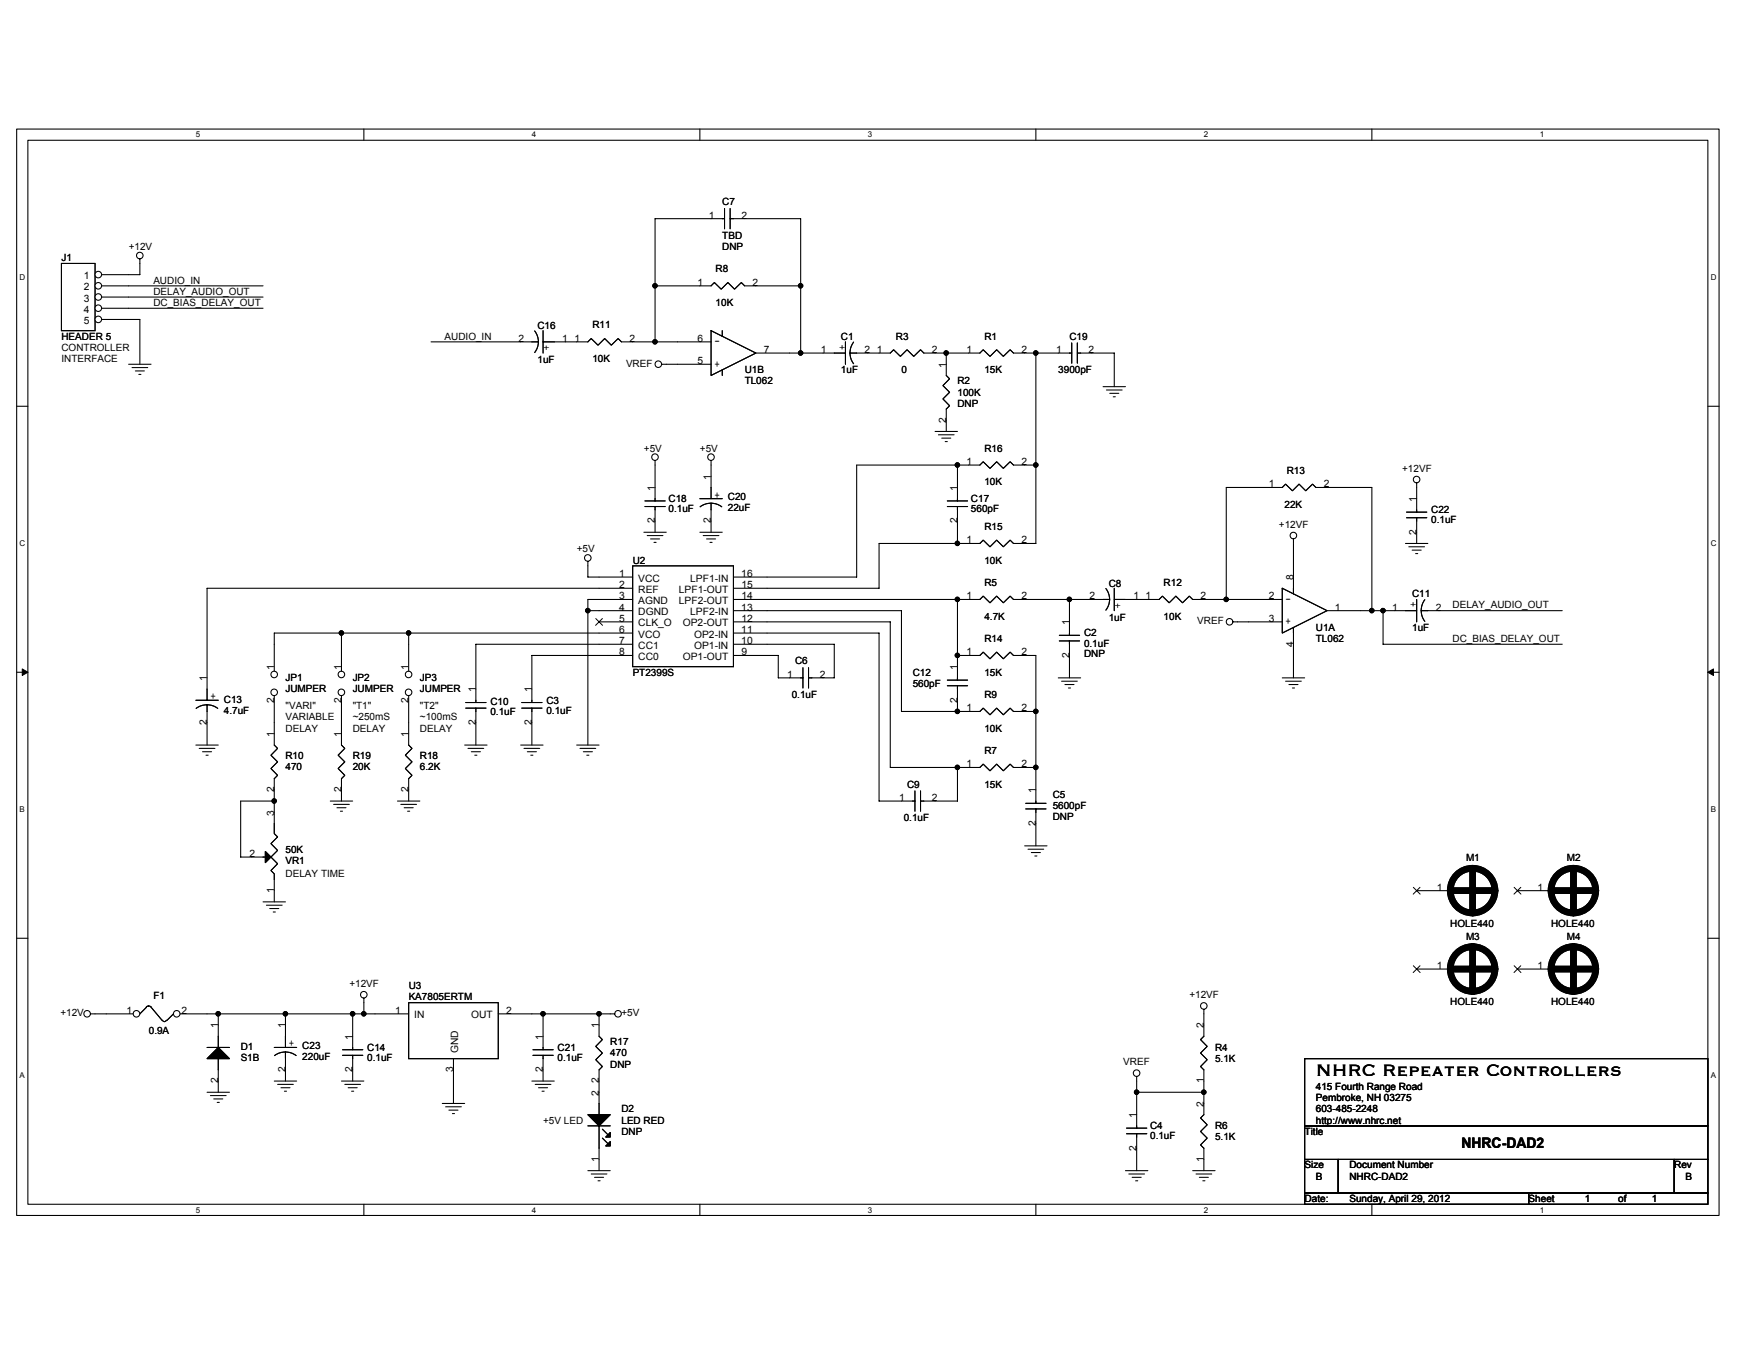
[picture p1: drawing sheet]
<svg xmlns="http://www.w3.org/2000/svg" width="279mm" height="216mm" viewBox="0 0 279 216" stroke-linecap="round" stroke-linejoin="round" font-family="sans-serif">
<path d="M2.6 20.5h270.3v172.5h-270.3zM4.4 22.3h266.7v168.9h-266.7z" fill="none" stroke="#000" stroke-width=".17"/>
<g fill="#fff">
<path d="M31.1 20.7h.7v1.4h-.7z"/>
<path d="M31.1 191.4h.7v1.4h-.7z"/>
</g>
<path d="M57.8 20.5v1.8M57.8 191.2v1.8" fill="none" stroke="#000" stroke-width=".17"/>
<g fill="#fff">
<path d="M84.4 20.7h.7v1.4h-.7z"/>
<path d="M84.4 191.4h.7v1.4h-.7z"/>
</g>
<path d="M111.1 20.5v1.8M111.1 191.2v1.8" fill="none" stroke="#000" stroke-width=".17"/>
<g fill="#fff">
<path d="M137.8 20.7h.7v1.4h-.7z"/>
<path d="M137.8 191.4h.7v1.4h-.7z"/>
</g>
<path d="M164.4 20.5v1.8M164.4 191.2v1.8" fill="none" stroke="#000" stroke-width=".17"/>
<g fill="#fff">
<path d="M191.1 20.7h.7v1.4h-.7z"/>
<path d="M191.1 191.4h.7v1.4h-.7z"/>
</g>
<path d="M217.8 20.5v1.8M217.8 191.2v1.8" fill="none" stroke="#000" stroke-width=".17"/>
<g fill="#fff">
<path d="M244.5 20.7h.7v1.4h-.7z"/>
<path d="M244.5 191.4h.7v1.4h-.7z"/>
<path d="M3.1 43.4h.9v1.4h-.9z"/>
<path d="M271.6 43.4h.9v1.4h-.9z"/>
<path d="M3.1 85.6h.9v1.4h-.9z"/>
<path d="M271.6 85.6h.9v1.4h-.9z"/>
</g>
<path d="M2.6 64.5h1.8M271.1 64.5h1.8" fill="none" stroke="#000" stroke-width=".17"/>
<g fill="#fff">
<path d="M3.1 127.8h.8v1.4h-.8z"/>
<path d="M271.6 127.8h.8v1.4h-.8z"/>
</g>
<path d="M2.6 106.7h1.8M271.1 106.7h1.8" fill="none" stroke="#000" stroke-width=".17"/>
<path d="M3.5 106.2l.9 .5-.9 .5zM271.1 106.7l.9-.5v1z" fill="#000" stroke="#000" stroke-width=".16"/>
<g fill="#fff">
<path d="M3.1 170.1h.8v1.4h-.8z"/>
<path d="M271.5 170.1h.9v1.4h-.9z"/>
</g>
<g fill="none" stroke="#000" stroke-width=".17">
<path d="M112.9 34.7h-8.9v10.7M118.2 34.7h8.9v21.3M20.4 45.4h21.4M20.4 57.8h3.6M20.4 50.7h1.8v7.1M20.4 48.9h21.4M20.4 47.2h21.4M21 58.4h2.5M21.5 58.9h1.4M22 59.4h.4M22.2 41.1v2.5h-1.8M68.4 54.3h14.3"/>
<path d="M89.8 54.3h1.7M100.4 54.3h3.6M104 45.4v8.9h3.5M104 45.4h8.9l.5-.5 1.1 1 1-1 1.1 1 1.1-1 .5 .5h8.9M105.1 57.8h2.4M125.3 56h8.9M134.2 54.3v3.5M134.9 56h6.4l.6-.5 1 1.1 1.1-1.1 1.1 1.1 1-1.1 .6 .5h7.1M135.5 54.3a2.86 2.86 0 0 0 0 3.4M150.2 56v1.8M162.7 56h5.3M164.4 56v30.3h-1.7"/>
<path d="M173.3 56h3.6v5.4M104 73.1v4.3M111.1 79.2h3.6M112.9 73.1v6.1M112.9 79.9v4.6M148.4 68.5h3.6M149 69h2.5M149.5 69.6h1.4M150.1 70.1h.3M150.2 66.7v1.8M150.4 79.5h3.2M152 73.8v5.7"/>
<path d="M153.8 73.8h-17.8v17.8h-14.2M162.7 73.8h1.7M175.1 61.4h3.6M175.6 61.9h2.5M176.2 62.4h1.4M176.7 63h.4M201.8 77.4h-7.1v17.8M210.7 77.4h7.1v19.5M224.9 76.7v2.5M93.3 89.1v2.5h1.8M93.3 96.9v21.4M95.1 95.2h-1.8v1.7h1.8"/>
<path d="M95.1 93.4h-62.2v14.2M102.2 84.5h3.6M102.7 85h2.5M103.3 85.6h1.4M103.8 86.1h.4M104 82.7v1.8M111.1 84.5h3.6M111.1 80.5a2.86 2.86 0 0 1 3.5 0M111.6 85h2.5M112.2 85.6h1.4M112.7 86.1h.4M121.8 95.2h33.8l.5-.6 1.1 1.1 1-1.1 1.1 1.1 1.1-1.1 .5 .6h12.4"/>
<path d="M121.8 96.9h21.3v16h10.7M121.8 98.7h19.5v23.1h12.5M150.4 80.4h3.2M152 80.4v5.9M152 95.2v10.6M153.8 86.3h-14.2v7.1h-17.8M169.8 95.2v5.7M180.4 95.2h3.6l.5-.6 1.1 1.1 1.1-1.1 1 1.1 1.1-1.1 .5 .6h8.9M195.7 98.7h2.5M205.3 85.6v2.5M216 96.9h5.3M219.6 96.9v5.4h28.4"/>
<path d="M223.1 86.3h3.6M223.6 86.8h2.5M224.2 87.3h1.4M224.7 87.9h.4M224.9 84.5v1.8M228.5 96.9h19.5M31.1 118.3h3.5M31.6 118.8h2.5M32.2 119.3h1.4M32.7 119.9h.3M32.9 114.7v3.6M43.5 114.7v3.6l.6 .5-1.1 1.1 1.1 1-1.1 1.1 1.1 1.1-.6 .5v3.6"/>
<path d="M54.2 100.5v1.8M54.2 114.7v1.8M64.9 100.5v1.8M64.9 114.7v1.8M73.8 118.3h3.5M74.3 118.8h2.5M74.8 119.3h1.5M75.4 119.9h.3M75.5 114.7v3.6M82.7 118.3h3.5M82.8 112.4h3.2M82.8 111.5h3.2"/>
<path d="M83.2 118.8h2.5M83.7 119.3h1.5M84.3 119.9h.3M84.4 112.4v5.9M91.5 118.3h3.6M92.1 118.8h2.5M92.6 119.3h1.4M93.2 119.9h.3M95.1 104.1h-10.7v7.4M95.1 100.5h-51.6v1.8M95.1 102.3h-19.6v7.1M121.8 100.5h17.8v26.7h3.5"/>
<path d="M121.8 104.1h1.7v3.5h1.8M121.8 102.3h10.6v5.3h-1.7M152 111.2v1.7M152 104.1h1.8M162.7 104.1h1.7v21.3M162.7 112.9h1.7M168 107.6h3.6M168.2 101.7h3.2M168.2 100.9h3.2M168.5 108.1h2.5M169.1 108.7h1.4M169.6 109.2h.3"/>
<path d="M169.8 101.7v5.9M203.6 107.6h3.5M204.1 108.1h2.5M204.6 108.7h1.5M205.2 109.2h.3M205.3 105.8v1.8M42.1 136.1h-3.9v-8.9h5.3v5.1l.6 .6-1.1 1 1.1 1.1-1.1 1.1 1.1 1-1.1 1.1 .5 .5v4.5M52.4 127.2h3.6M53 127.7h2.5M53.5 128.2h1.4M54 128.8h.4M54.2 125.4v1.8"/>
<path d="M63.1 127.2h3.6M63.6 127.7h2.5M64.2 128.2h1.4M64.7 128.8h.3M64.9 125.4v1.8M152 121.8v5.4h-3.6M162.7 121.8h1.7M162.7 134.3h3.5M163.2 134.8h2.5M163.7 135.3h1.5M164.3 135.9h.3M164.4 130.7v3.6"/>
<path d="M2.6 148.9h1.8M41.8 143.2h3.5M42.3 143.7h2.5M42.8 144.2h1.5M43.4 144.8h.3M57.8 158.5v2.5M64.9 159.2h14.2v8.9h-14.2zM240.9 153.8h5.3M271.1 148.9h1.8M14.4 161h2.5M32.9 161h1.7v1.7M32.9 173.4h3.5"/>
<path d="M33.4 173.9h2.5M33.9 174.5h1.5M34.5 175h.3M34.6 161h30.3M34.6 171.6v1.8M43.5 171.6h3.6M43.5 166.3h3.6M43.6 167.6a2.86 2.86 0 0 1 3.4 0M44.1 172.1h2.5M44.6 172.7h1.4M45.1 173.2h.4M45.3 161v5.3"/>
<path d="M45.3 167v4.6M54.2 171.6h3.6M54.7 172.1h2.5M55.3 172.7h1.4M55.8 173.2h.4M56 161v3.5M56 169.8v1.8M70.2 175.2h3.6M70.7 175.7h2.5M71.3 176.2h1.4M71.8 176.8h.4M72 168.1v7.1"/>
<path d="M79.1 161h7.1M84.4 171.6h3.6M85 172.1h2.5M85.5 172.7h1.4M86 173.2h.4M86.2 161h8.9v1.7M86.2 161v3.5M86.2 169.8v1.8M93.3 178.7h3.6M95.1 161h2.5M95.1 171.6v5.4M95.1 178.7v7.1"/>
<path d="M95.6 179.3l.9 .8M180.4 173.4h10.7M180.4 170.9v6.1M191.1 171.6v5.4l-.5 .5 1 1.1-1 1 1 1.1-1 1.1 .5 .5v3.5M191.1 160.2v2.5M207.1 168.1h64v10.6h-64zM207.1 178.7h64v5.4h-64zM93.3 185.8h3.6M93.9 186.4h2.5M94.4 186.9h1.4M94.9 187.5h.4M95.6 180.7l.9 .9"/>
<path d="M178.7 185.8h3.5M179.2 186.4h2.5M179.7 186.9h1.5M180.3 187.5h.3M180.4 182.3v3.5M189.3 185.8h3.6M189.9 186.4h2.5M190.4 186.9h1.4M190.9 187.5h.4M207.1 184.1h5.3v5.3h-5.3zM207.1 189.4h35.6v1.8h-35.6zM212.4 184.1h53.4v5.3h-53.4z"/>
<path d="M242.7 189.4h28.4v1.8h-28.4zM265.8 184.1h5.3v5.3h-5.3z"/>
<circle cx="22.2" cy="40.6" r=".52"/>
<circle cx="104.5" cy="57.8" r=".52"/>
<circle cx="104" cy="72.6" r=".52"/>
<circle cx="112.9" cy="72.6" r=".52"/>
<circle cx="224.9" cy="76.1" r=".52"/>
<circle cx="93.3" cy="88.6" r=".52"/>
<circle cx="195.2" cy="98.7" r=".52"/>
<circle cx="205.3" cy="85" r=".52"/>
<circle cx="57.7" cy="157.9" r=".52"/>
<circle cx="191.1" cy="159.7" r=".52"/>
<circle cx="13.8" cy="160.9" r=".52"/>
<circle cx="98.1" cy="160.9" r=".52"/>
<circle cx="180.4" cy="170.4" r=".52"/>
</g>
<g fill="#000" stroke="#000" stroke-width=".17">
<path d="M42.1 135.2l.9 .9-.9 .8z" fill-rule="evenodd"/>
<path d="M42.1 135.2l.9 .9-.9 .8z" fill-rule="evenodd"/>
<path d="M93.3 177h3.6l-1.8 1.7z" fill-rule="evenodd"/>
<path d="M96.2 180.5l.7-.7v.7z" fill-rule="evenodd"/>
<path d="M93.3 177h3.6l-1.8 1.7z" fill-rule="evenodd"/>
<path d="M96.2 180.5l.7-.7v.7z" fill-rule="evenodd"/>
<path d="M96.2 181.9l.7-.7v.7z" fill-rule="evenodd"/>
<path d="M96.2 181.9l.7-.7v.7z" fill-rule="evenodd"/>
<circle cx="104" cy="45.4" r=".35"/>
<circle cx="104" cy="54.3" r=".35"/>
<circle cx="127.1" cy="45.4" r=".35"/>
<circle cx="127.1" cy="56" r=".35"/>
<circle cx="150.2" cy="56" r=".35"/>
<circle cx="164.4" cy="56" r=".35"/>
<circle cx="152" cy="73.8" r=".35"/>
<circle cx="164.4" cy="73.8" r=".35"/>
<circle cx="93.3" cy="96.9" r=".35"/>
<circle cx="152" cy="95.2" r=".35"/>
<circle cx="152" cy="86.3" r=".35"/>
<circle cx="169.8" cy="95.2" r=".35"/>
<circle cx="194.7" cy="95.2" r=".35"/>
<circle cx="217.8" cy="96.9" r=".35"/>
<circle cx="219.5" cy="96.9" r=".35"/>
<circle cx="54.2" cy="100.5" r=".35"/>
<circle cx="64.9" cy="100.5" r=".35"/>
<circle cx="152" cy="104" r=".35"/>
<circle cx="152" cy="112.9" r=".35"/>
<circle cx="164.4" cy="112.9" r=".35"/>
<circle cx="43.5" cy="127.2" r=".35"/>
<circle cx="152" cy="121.8" r=".35"/>
<circle cx="164.4" cy="121.8" r=".35"/>
<circle cx="34.6" cy="160.9" r=".35"/>
<circle cx="45.3" cy="160.9" r=".35"/>
<circle cx="56" cy="160.9" r=".35"/>
<circle cx="57.8" cy="160.9" r=".35"/>
<circle cx="86.2" cy="160.9" r=".35"/>
<circle cx="95.1" cy="160.9" r=".35"/>
<circle cx="180.4" cy="173.4" r=".35"/>
<circle cx="191.1" cy="173.4" r=".35"/>
</g>
<g fill="none" stroke="#000" stroke-width="1.1">
<path d="M246.2 153.8h7.1M249.8 150.3v7.1"/>
<circle cx="249.8" cy="153.8" r="3.5"/>
</g>
<path d="M240.4 153.3l1 1.1M241.4 153.3l-1.1 1.1" fill="none" stroke="#000" stroke-width=".16"/>
<circle cx="64.9" cy="107.1" r=".52" fill="#fff" stroke="#000" stroke-width=".17"/>
<path d="M64.9 102.3v4.3" fill="none" stroke="#000" stroke-width=".17"/>
<circle cx="64.9" cy="109.9" r=".52" fill="#fff" stroke="#000" stroke-width=".17"/>
<g fill="none" stroke="#000" stroke-width=".17">
<path d="M91.5 54.3h1.8l.6-.6 1 1.1 1.1-1.1 1 1.1 1.1-1.1 .6 .6h1.7M107.5 54.3h5.4M107.5 57.8h5.4M112.9 52.5l7.1 3.5-7.1 3.6zM114.7 52.5v.9M114.7 58.7v.9M120 56h5.3M64.9 110.4v4.3M23.2 159.9a.56 .56 0 0 1 .8 0M23.3 159.9l-1.1 1.1M24 159.9l1.8 2.1M240.9 141.4h5.3"/>
<path d="M25.8 162l.3 .2 .3-.2M27.5 161l-1 1M54.4 167.5h3.2M54.4 166.6h3.2M56 164.5v2.1M56 167.5v2.3M95.1 162.7v1.8l.5 .5-1 1.1 1 1.1-1 1 1 1.1-.5 .5v1.8M178.8 180h3.3M178.8 179.1h3.3M180.4 177v2.1M180.4 180v2.3"/>
</g>
<g fill="none" stroke="#000" stroke-width="1.1">
<path d="M249.8 137.8v7.1M246.2 141.4h7.1"/>
<circle cx="249.8" cy="141.4" r="3.5"/>
</g>
<path d="M240.4 140.9l1 1M241.4 140.9l-1.1 1" fill="none" stroke="#000" stroke-width=".16"/>
<circle cx="21.7" cy="160.9" r=".52" fill="#fff" stroke="#000" stroke-width=".17"/>
<path d="M16.9 161h4.2" fill="none" stroke="#000" stroke-width=".17"/>
<circle cx="28.1" cy="160.9" r=".52" fill="#fff" stroke="#000" stroke-width=".17"/>
<g fill="none" stroke="#000" stroke-width=".17">
<path d="M82.7 54.3h2.8M84.9 52.5a2.78 2.78 0 0 1 0 3.5M86.2 54.3h3.6M86.2 52.5v3.5M153.8 56h1.8l.5-.5 1.1 1.1 1-1.1 1.1 1.1 1.1-1.1 .5 .5h1.8M153.8 73.8h1.8l.5-.5 1.1 1.1 1-1.1 1.1 1.1 1.1-1.1 .5 .5h1.8M95.1 91.6h5.3M95.1 93.4h5.3M95.1 95.2h5.3M95.1 96.9h5.3M95.1 98.7h5.3M100.4 89.8h16v16h-16z"/>
<path d="M116.4 91.6h5.4M116.4 93.4h5.4M116.4 95.2h5.4M116.4 96.9h5.4M116.4 98.7h5.4M54.2 116.5v1.8l.5 .5-1 1.1 1 1-1 1.1 1 1.1-.5 .5v1.8M95.1 100.5h5.3M95.1 102.3h5.3M95.1 104.1h5.3M116.4 100.5h5.4M116.4 102.3h5.4M116.4 104.1h5.4"/>
<path d="M153.8 104.1h1.8l.5-.6 1.1 1.1 1-1.1 1.1 1.1 1.1-1.1 .5 .6h1.8M143.1 127.2h2.1M145.2 125.6v3.2M146.1 127.2h2.3M146.1 125.6v3.2M162.8 128.4h3.3M162.8 127.5h3.3M164.4 125.4v2.1M164.4 128.4v2.3M28.6 161h4.3M32.9 166.3h3.5M34.6 162.7v3.6"/>
<path d="M34.6 168.1v3.5"/>
</g>
<g fill="#000" stroke="#000" stroke-width=".17">
<path d="M34.6 166.3l1.8 1.8h-3.5z" fill-rule="evenodd"/>
<path d="M34.6 166.3l1.8 1.8h-3.5z" fill-rule="evenodd"/>
</g>
<path d="M94.6 98.2l1.1 1.1M95.6 98.2l-1 1.1" fill="none" stroke="#000" stroke-width=".16"/>
<circle cx="54.2" cy="107.1" r=".52" fill="#fff" stroke="#000" stroke-width=".17"/>
<path d="M54.2 102.3v4.3" fill="none" stroke="#000" stroke-width=".17"/>
<circle cx="54.2" cy="109.9" r=".52" fill="#fff" stroke="#000" stroke-width=".17"/>
<g fill="none" stroke="#000" stroke-width=".17">
<path d="M112.9 34.7h2.1M115 33.1v3.2M115.9 34.7h2.3M115.9 33.1v3.2M168 56h2.1M170.1 54.4v3.3M171 56h2.3M171 54.4v3.3M102.4 79.5h3.2M104 77.4v2.1M201.8 77.4h1.8l.5-.5 1.1 1 1-1 1.1 1 1.1-1 .5 .5h1.8M224.9 79.2v2.1"/>
<path d="M102.4 80.4h3.2M104 80.4v2.3M173.3 95.2h2.9M175.6 93.4a2.78 2.78 0 0 1 0 3.5M176.9 95.2h3.5M176.9 93.4v3.5M221.3 96.9h3.6M223.3 82.2h3.2M223.3 81.3h3.2M224.9 82.2v2.3M224.9 95.2v3.5M225.6 96.9h2.9"/>
<path d="M226.2 95.2a2.86 2.86 0 0 0 0 3.4M54.2 110.4v4.3M64.9 116.5v1.8l.5 .5-1.1 1.1 1.1 1-1.1 1.1 1.1 1.1-.5 .5v1.8M125.3 107.6h2.2M127.5 106v3.2M128.4 107.6h2.3M128.4 106v3.2M150.4 108.9h3.2M150.4 108h3.2M152 105.8v2.2M152 108.9v2.3M153.8 112.9h1.8l.5-.5 1.1 1.1 1-1.1 1.1 1.1 1.1-1.1 .5 .5h1.8"/>
<path d="M224.9 153.8h5.3M224.9 141.4h5.3"/>
</g>
<g fill="none" stroke="#000" stroke-width="1.1">
<path d="M233.8 137.8v7.1M230.2 153.8h7.1M230.2 141.4h7.1M233.8 150.3v7.1"/>
<circle cx="233.8" cy="153.8" r="3.5"/>
<circle cx="233.8" cy="141.4" r="3.5"/>
</g>
<path d="M224.4 153.3l1 1.1M224.4 140.9l1 1M225.4 153.3l-1.1 1.1M225.4 140.9l-1.1 1" fill="none" stroke="#000" stroke-width=".16"/>
<circle cx="43.5" cy="107.1" r=".52" fill="#fff" stroke="#000" stroke-width=".17"/>
<path d="M43.5 102.3v4.3" fill="none" stroke="#000" stroke-width=".17"/>
<circle cx="43.5" cy="109.9" r=".52" fill="#fff" stroke="#000" stroke-width=".17"/>
<g fill="none" stroke="#000" stroke-width=".17">
<path d="M9.8 41.8h5.3v10.7h-5.3zM198.2 95.2h5.4M198.2 98.7h5.4M203.6 93.4l7.1 3.5-7.1 3.6zM205.3 88.1v6.2M205.3 99.6v6.2M210.7 96.9h5.3M31.1 111.2h3.5M31.1 112.5a2.86 2.86 0 0 1 3.5 0M32.9 107.6v3.6M32.9 111.9v2.8M43.5 110.4v4.3"/>
<path d="M153.8 121.8h1.8l.5-.5 1.1 1.1 1-1.1 1.1 1.1 1.1-1.1 .5 .5h1.8M84.6 167.5h3.2M84.6 166.6h3.2M86.2 164.5v2.1M86.2 167.5v2.3"/>
</g>
<circle cx="15.6" cy="43.6" r=".52" fill="#fff" stroke="#000" stroke-width=".17"/>
<path d="M16.2 43.6h4.2" fill="none" stroke="#000" stroke-width=".17"/>
<circle cx="15.6" cy="45.4" r=".52" fill="#fff" stroke="#000" stroke-width=".17"/>
<path d="M16.2 45.4h4.2" fill="none" stroke="#000" stroke-width=".17"/>
<circle cx="15.6" cy="47.1" r=".52" fill="#fff" stroke="#000" stroke-width=".17"/>
<path d="M16.2 47.2h4.2" fill="none" stroke="#000" stroke-width=".17"/>
<circle cx="15.6" cy="48.9" r=".52" fill="#fff" stroke="#000" stroke-width=".17"/>
<path d="M16.2 48.9h4.2" fill="none" stroke="#000" stroke-width=".17"/>
<circle cx="15.6" cy="50.7" r=".52" fill="#fff" stroke="#000" stroke-width=".17"/>
<path d="M16.2 50.7h4.2M150.2 57.8v1.8l.5 .5-1 1.1 1 1.1-1 1 1 1.1-.5 .5v1.8M153.8 86.3h1.8l.5-.6 1.1 1.1 1-1.1 1.1 1.1 1.1-1.1 .5 .6h1.8M73.9 112.4h3.3M73.9 111.5h3.3M75.5 109.4v2.1M75.5 112.4v2.3M191.1 162.7v1.8l-.5 .5 1 1.1-1 1.1 1 1-1 1.1 .5 .5v1.8" fill="none" stroke="#000" stroke-width=".17"/>
<g fill="#000" stroke="#000" stroke-width=".17">
<circle cx="104" cy="45.4" r=".35"/>
<circle cx="104" cy="54.3" r=".35"/>
<circle cx="127.1" cy="45.4" r=".35"/>
<circle cx="127.1" cy="56" r=".35"/>
<circle cx="150.2" cy="56" r=".35"/>
<circle cx="164.4" cy="56" r=".35"/>
<circle cx="152" cy="73.8" r=".35"/>
<circle cx="164.4" cy="73.8" r=".35"/>
<circle cx="93.3" cy="96.9" r=".35"/>
<circle cx="152" cy="95.2" r=".35"/>
<circle cx="152" cy="86.3" r=".35"/>
<circle cx="169.8" cy="95.2" r=".35"/>
<circle cx="194.7" cy="95.2" r=".35"/>
<circle cx="217.8" cy="96.9" r=".35"/>
<circle cx="219.5" cy="96.9" r=".35"/>
<circle cx="54.2" cy="100.5" r=".35"/>
<circle cx="64.9" cy="100.5" r=".35"/>
<circle cx="152" cy="104" r=".35"/>
<circle cx="152" cy="112.9" r=".35"/>
<circle cx="164.4" cy="112.9" r=".35"/>
<circle cx="43.5" cy="127.2" r=".35"/>
<circle cx="152" cy="121.8" r=".35"/>
<circle cx="164.4" cy="121.8" r=".35"/>
<circle cx="34.6" cy="160.9" r=".35"/>
<circle cx="45.3" cy="160.9" r=".35"/>
<circle cx="56" cy="160.9" r=".35"/>
<circle cx="57.8" cy="160.9" r=".35"/>
<circle cx="86.2" cy="160.9" r=".35"/>
<circle cx="95.1" cy="160.9" r=".35"/>
<circle cx="180.4" cy="173.4" r=".35"/>
<circle cx="191.1" cy="173.4" r=".35"/>
</g>
<text font-size="3.4" x="208.9" y="170.8">NHRC Repeater Controllers</text>
<text font-size="2.3" x="232" y="182.3">NHRC-DAD2</text>
<g font-size="1.6">
<text x="112.5" y="34.7">1</text>
<text x="114.7" y="32.6">C7</text>
<text x="117.7" y="34.7">2</text>
<text x="9.8" y="41.5">J1</text>
<text x="20.4" y="39.7">+12V</text>
<text x="114.7" y="37.9">TBD</text>
<text x="114.7" y="39.7">DNP</text>
<text x="13.3" y="44.3">1</text>
<text x="13.3" y="46.1">2</text>
<text x="13.3" y="47.9">3</text>
<text x="24.3" y="45">AUDIO_IN</text>
<text x="24.3" y="46.8">DELAY_AUDIO_OUT</text>
<text x="110.7" y="45.4">1</text>
<text x="113.6" y="43.2">R8</text>
<text x="119.5" y="45.4">2</text>
<text x="9.8" y="53.9">HEADER 5</text>
<text x="13.3" y="49.7">4</text>
<text x="13.3" y="51.4">5</text>
<text x="24.3" y="48.6">DC_BIAS_DELAY_OUT</text>
<text x="70.6" y="53.9">AUDIO_IN</text>
<text x="85.3" y="52.3">C16</text>
<text x="94" y="52.1">R11</text>
<text x="113.6" y="48.6">10K</text>
<text x="133.5" y="53.9">C1</text>
<text x="142.2" y="53.9">R3</text>
<text x="156.3" y="53.9">R1</text>
<text x="169.8" y="53.9">C19</text>
<text x="9.8" y="55.7">CONTROLLER</text>
<text x="9.8" y="57.5">INTERFACE</text>
<text x="82.3" y="54.3">2</text>
<text x="85.3" y="57.6">1uF</text>
<text x="86.3" y="54.8" transform="rotate(90 86.3 54.8)">+</text>
<text x="89.2" y="54.3">1</text>
<text x="91.2" y="54.3">1</text>
<text x="94" y="57.5">10K</text>
<text x="99.4" y="58.2">VREF</text>
<text x="99.9" y="54.3">2</text>
<text x="110.7" y="54.3">6</text>
<text x="110.7" y="57.8">5</text>
<text x="113.4" y="54.6">-</text>
<text x="113.4" y="58.2">+</text>
<text x="118.2" y="59.2">U1B</text>
<text x="121.2" y="56">7</text>
<text x="130.3" y="56">1</text>
<text x="133.5" y="59.2">1uF</text>
<text x="134.2" y="55.5" transform="rotate(-90 134.2 55.5)">+</text>
<text x="137.2" y="56">2</text>
<text x="139.2" y="56">1</text>
<text x="143.1" y="59.2">0</text>
<text x="147.9" y="56">2</text>
<text x="150.2" y="58.4" transform="rotate(-90 150.2 58.4)">1</text>
<text x="153.4" y="56">1</text>
<text x="156.3" y="59.2">15K</text>
<text x="162.1" y="56">2</text>
<text x="167.6" y="56">1</text>
<text x="168" y="59.2">3900pF</text>
<text x="172.8" y="56">2</text>
<text x="118.2" y="61">TL062</text>
<text x="152" y="61">R2</text>
<text x="152" y="62.8">100K</text>
<text x="152" y="64.6">DNP</text>
<text x="102.2" y="71.7">+5V</text>
<text x="111.1" y="71.7">+5V</text>
<text x="150.2" y="67.1" transform="rotate(-90 150.2 67.1)">2</text>
<text x="156.3" y="71.7">R16</text>
<text x="104" y="77.9" transform="rotate(-90 104 77.9)">1</text>
<text x="112.9" y="76.1" transform="rotate(-90 112.9 76.1)">1</text>
<text x="152" y="77.9" transform="rotate(-90 152 77.9)">1</text>
<text x="153.4" y="73.8">1</text>
<text x="156.3" y="77">10K</text>
<text x="162.1" y="73.8">2</text>
<text x="201.4" y="77.4">1</text>
<text x="204.3" y="75.2">R13</text>
<text x="210.1" y="77.4">2</text>
<text x="222.6" y="74.9">+12VF</text>
<text x="104" y="83.1" transform="rotate(-90 104 83.1)">2</text>
<text x="106.1" y="79.7">C18</text>
<text x="106.1" y="81.3">0.1uF</text>
<text x="112.9" y="83.1" transform="rotate(-90 112.9 83.1)">2</text>
<text x="113.4" y="79">+</text>
<text x="115.5" y="79.3">C20</text>
<text x="115.5" y="81.1">22uF</text>
<text x="152" y="83.1" transform="rotate(-90 152 83.1)">2</text>
<text x="154.1" y="79.7">C17</text>
<text x="154.1" y="81.3">560pF</text>
<text x="203" y="83.8">+12VF</text>
<text x="203.9" y="80.6">22K</text>
<text x="224.9" y="79.7" transform="rotate(-90 224.9 79.7)">1</text>
<text x="227.2" y="81.5">C22</text>
<text x="227.2" y="83.1">0.1uF</text>
<text x="91.5" y="87.7">+5V</text>
<text x="100.4" y="89.5">U2</text>
<text x="153.4" y="86.3">1</text>
<text x="156.3" y="84.1">R15</text>
<text x="156.3" y="89.5">10K</text>
<text x="162.1" y="86.3">2</text>
<text x="224.9" y="84.9" transform="rotate(-90 224.9 84.9)">2</text>
<text x="98.3" y="91.6">1</text>
<text x="98.3" y="93.4">2</text>
<text x="98.3" y="95.1">3</text>
<text x="101.3" y="92.3">VCC</text>
<text x="101.3" y="94.1">REF</text>
<text x="101.3" y="95.9">AGND</text>
<text x="107.8" y="94.1">LPF1-OUT</text>
<text x="107.8" y="95.9">LPF2-OUT</text>
<text x="109.6" y="92.3">LPF1-IN</text>
<text x="117.7" y="91.6">16</text>
<text x="117.7" y="93.4">15</text>
<text x="117.7" y="95.1">14</text>
<text x="153.4" y="95.1">1</text>
<text x="156.3" y="93">R5</text>
<text x="162.1" y="95.1">2</text>
<text x="173" y="95.1">2</text>
<text x="176" y="93.2">C8</text>
<text x="177" y="95.7" transform="rotate(90 177 95.7)">+</text>
<text x="179.9" y="95.1">1</text>
<text x="181.9" y="95.1">1</text>
<text x="184.7" y="93">R12</text>
<text x="190.6" y="95.1">2</text>
<text x="201.4" y="95.1">2</text>
<text x="204.1" y="95.5">-</text>
<text x="205.3" y="92.1" transform="rotate(-90 205.3 92.1)">8</text>
<text x="224.2" y="94.8">C11</text>
<text x="98.3" y="96.9">4</text>
<text x="98.3" y="98.7">5</text>
<text x="98.3" y="100.5">6</text>
<text x="101.3" y="97.7">DGND</text>
<text x="101.3" y="99.4">CLK_O</text>
<text x="101.3" y="101.2">VCO</text>
<text x="108.4" y="99.4">OP2-OUT</text>
<text x="109.6" y="97.7">LPF2-IN</text>
<text x="110.2" y="101.2">OP2-IN</text>
<text x="117.7" y="96.9">13</text>
<text x="117.7" y="100.5">11</text>
<text x="117.7" y="98.7">12</text>
<text x="156.3" y="98.4">4.7K</text>
<text x="156.3" y="101.9">R14</text>
<text x="169.8" y="99.3" transform="rotate(-90 169.8 99.3)">1</text>
<text x="172.1" y="101">C2</text>
<text x="176" y="98.5">1uF</text>
<text x="184.7" y="98.4">10K</text>
<text x="190.1" y="99.1">VREF</text>
<text x="201.4" y="98.7">3</text>
<text x="204.1" y="99.1">+</text>
<text x="208.9" y="100.1">U1A</text>
<text x="208.9" y="101.9">TL062</text>
<text x="211.9" y="96.9">1</text>
<text x="221" y="96.9">1</text>
<text x="224.2" y="100.1">1uF</text>
<text x="224.8" y="96.4" transform="rotate(-90 224.8 96.4)">+</text>
<text x="227.9" y="96.9">2</text>
<text x="230.6" y="96.6">DELAY_AUDIO_OUT</text>
<text x="230.6" y="101.9">DC_BIAS_DELAY_OUT</text>
<text x="43.5" y="106.4" transform="rotate(-90 43.5 106.4)">1</text>
<text x="54.2" y="106.4" transform="rotate(-90 54.2 106.4)">1</text>
<text x="64.9" y="106.4" transform="rotate(-90 64.9 106.4)">1</text>
<text x="98.3" y="102.3">7</text>
<text x="98.3" y="104">8</text>
<text x="100.4" y="107.3">PT2399S</text>
<text x="101.3" y="103">CC1</text>
<text x="101.3" y="104.8">CC0</text>
<text x="108.4" y="104.8">OP1-OUT</text>
<text x="110.2" y="103">OP1-IN</text>
<text x="117.7" y="102.3">10</text>
<text x="117.7" y="104">9</text>
<text x="125" y="107.6">1</text>
<text x="126.2" y="105.5">C6</text>
<text x="130.1" y="107.6">2</text>
<text x="144.9" y="107.3">C12</text>
<text x="152" y="106.4" transform="rotate(-90 152 106.4)">1</text>
<text x="153.4" y="104">1</text>
<text x="156.3" y="107.3">15K</text>
<text x="162.1" y="104">2</text>
<text x="169.8" y="104.4" transform="rotate(-90 169.8 104.4)">2</text>
<text x="172.1" y="102.6">0.1uF</text>
<text x="172.1" y="104.2">DNP</text>
<text x="205.3" y="102.7" transform="rotate(-90 205.3 102.7)">4</text>
<text x="32.9" y="108.1" transform="rotate(-90 32.9 108.1)">1</text>
<text x="33.4" y="111">+</text>
<text x="35.5" y="111.5">C13</text>
<text x="35.5" y="113.3">4.7uF</text>
<text x="43.5" y="111.5" transform="rotate(-90 43.5 111.5)">2</text>
<text x="45.3" y="112.6">&quot;VARI&quot;</text>
<text x="45.3" y="108.1">JP1</text>
<text x="45.3" y="109.9">JUMPER</text>
<text x="54.2" y="111.5" transform="rotate(-90 54.2 111.5)">2</text>
<text x="56" y="112.6">&quot;T1&quot;</text>
<text x="56" y="108.1">JP2</text>
<text x="56" y="109.9">JUMPER</text>
<text x="64.9" y="111.5" transform="rotate(-90 64.9 111.5)">2</text>
<text x="66.7" y="112.6">&quot;T2&quot;</text>
<text x="66.7" y="108.1">JP3</text>
<text x="66.7" y="109.9">JUMPER</text>
<text x="75.5" y="109.9" transform="rotate(-90 75.5 109.9)">1</text>
<text x="77.9" y="111.9">C10</text>
<text x="77.9" y="113.5">0.1uF</text>
<text x="84.4" y="109.9" transform="rotate(-90 84.4 109.9)">1</text>
<text x="86.7" y="111.7">C3</text>
<text x="86.7" y="113.3">0.1uF</text>
<text x="125.7" y="110.8">0.1uF</text>
<text x="144.9" y="109">560pF</text>
<text x="152" y="111.5" transform="rotate(-90 152 111.5)">2</text>
<text x="153.4" y="112.9">1</text>
<text x="156.3" y="110.8">R9</text>
<text x="162.1" y="112.9">2</text>
<text x="32.9" y="115.1" transform="rotate(-90 32.9 115.1)">2</text>
<text x="43.5" y="117" transform="rotate(-90 43.5 117)">1</text>
<text x="45.3" y="114.4">VARIABLE</text>
<text x="45.3" y="116.2">DELAY</text>
<text x="54.2" y="117" transform="rotate(-90 54.2 117)">1</text>
<text x="56" y="114.4">~250mS</text>
<text x="56" y="116.2">DELAY</text>
<text x="64.9" y="117" transform="rotate(-90 64.9 117)">1</text>
<text x="66.7" y="114.4">~100mS</text>
<text x="66.7" y="116.2">DELAY</text>
<text x="75.5" y="115.1" transform="rotate(-90 75.5 115.1)">2</text>
<text x="84.4" y="115.1" transform="rotate(-90 84.4 115.1)">2</text>
<text x="156.3" y="116.1">10K</text>
<text x="156.3" y="119.7">R7</text>
<text x="43.5" y="125.8" transform="rotate(-90 43.5 125.8)">2</text>
<text x="45.3" y="120.4">R10</text>
<text x="45.3" y="122.2">470</text>
<text x="54.2" y="125.8" transform="rotate(-90 54.2 125.8)">2</text>
<text x="56" y="120.4">R19</text>
<text x="56" y="122.2">20K</text>
<text x="64.9" y="125.8" transform="rotate(-90 64.9 125.8)">2</text>
<text x="66.7" y="120.4">R18</text>
<text x="66.7" y="122.2">6.2K</text>
<text x="144" y="125">C9</text>
<text x="153.4" y="121.8">1</text>
<text x="156.3" y="125">15K</text>
<text x="162.1" y="121.8">2</text>
<text x="164.4" y="125.9" transform="rotate(-90 164.4 125.9)">1</text>
<text x="43.5" y="129.5" transform="rotate(-90 43.5 129.5)">3</text>
<text x="142.7" y="127.1">1</text>
<text x="143.5" y="130.4">0.1uF</text>
<text x="147.9" y="127.1">2</text>
<text x="164.4" y="131.1" transform="rotate(-90 164.4 131.1)">2</text>
<text x="167.1" y="126.6">C5</text>
<text x="167.1" y="128.4">5600pF</text>
<text x="167.1" y="130.2">DNP</text>
<text x="39.6" y="136">2</text>
<text x="45.3" y="137.1">VR1</text>
<text x="45.3" y="135.3">50K</text>
<text x="232.7" y="136.8">M1</text>
<text x="248.7" y="136.8">M2</text>
<text x="43.5" y="141.8" transform="rotate(-90 43.5 141.8)">1</text>
<text x="45.3" y="139.3">DELAY TIME</text>
<text x="228.1" y="141.4">1</text>
<text x="244.1" y="141.4">1</text>
<text x="230.2" y="147.1">HOLE440</text>
<text x="232.7" y="149.2">M3</text>
<text x="246.2" y="147.1">HOLE440</text>
<text x="248.7" y="149.2">M4</text>
<text x="228.1" y="153.8">1</text>
<text x="244.1" y="153.8">1</text>
<text x="9.6" y="161.3">+12V</text>
<text x="20.1" y="160.9">1</text>
<text x="24.3" y="158.6">F1</text>
<text x="28.8" y="160.9">2</text>
<text x="55.5" y="156.7">+12VF</text>
<text x="62.7" y="160.9">1</text>
<text x="64.9" y="157">U3</text>
<text x="64.9" y="158.8">KA7805ERTM</text>
<text x="65.8" y="161.7">IN</text>
<text x="74.8" y="161.7">OUT</text>
<text x="80.3" y="160.9">2</text>
<text x="98.7" y="161.3">+5V</text>
<text x="188.8" y="158.5">+12VF</text>
<text x="230.2" y="159.5">HOLE440</text>
<text x="246.2" y="159.5">HOLE440</text>
<text x="23.6" y="164.1">0.9A</text>
<text x="34.6" y="163.3" transform="rotate(-90 34.6 163.3)">1</text>
<text x="38.2" y="166.6">D1</text>
<text x="45.3" y="163.3" transform="rotate(-90 45.3 163.3)">1</text>
<text x="45.8" y="166.1">+</text>
<text x="48" y="166.5">C23</text>
<text x="56" y="165" transform="rotate(-90 56 165)">1</text>
<text x="58.3" y="166.8">C14</text>
<text x="72.7" y="167.2" transform="rotate(-90 72.7 167.2)">GND</text>
<text x="86.2" y="165" transform="rotate(-90 86.2 165)">1</text>
<text x="88.5" y="166.8">C21</text>
<text x="95.1" y="163.3" transform="rotate(-90 95.1 163.3)">1</text>
<text x="96.9" y="165.9">R17</text>
<text x="96.9" y="167.7">470</text>
<text x="191.1" y="163.3" transform="rotate(-90 191.1 163.3)">2</text>
<text x="192.9" y="166.8">R4</text>
<text x="34.6" y="172" transform="rotate(-90 34.6 172)">2</text>
<text x="38.2" y="168.4">S1B</text>
<text x="45.3" y="170.2" transform="rotate(-90 45.3 170.2)">2</text>
<text x="48" y="168.2">220uF</text>
<text x="56" y="170.2" transform="rotate(-90 56 170.2)">2</text>
<text x="58.3" y="168.4">0.1uF</text>
<text x="72" y="170.2" transform="rotate(-90 72 170.2)">3</text>
<text x="86.2" y="170.2" transform="rotate(-90 86.2 170.2)">2</text>
<text x="88.5" y="168.4">0.1uF</text>
<text x="95.1" y="173.9" transform="rotate(-90 95.1 173.9)">2</text>
<text x="95.1" y="172" transform="rotate(-90 95.1 172)">2</text>
<text x="96.9" y="169.5">DNP</text>
<text x="178.3" y="169.1">VREF</text>
<text x="191.1" y="172" transform="rotate(-90 191.1 172)">1</text>
<text x="192.9" y="168.6">5.1K</text>
<text x="208.9" y="173">415 Fourth Range Road</text>
<text x="86.2" y="178.4">+5V LED</text>
<text x="98.7" y="176.6">D2</text>
<text x="98.7" y="178.4">LED RED</text>
<text x="180.4" y="177.5" transform="rotate(-90 180.4 177.5)">1</text>
<text x="182.6" y="179.3">C4</text>
<text x="191.1" y="175.7" transform="rotate(-90 191.1 175.7)">2</text>
<text x="192.9" y="179.3">R6</text>
<text x="208.9" y="178.4">http://www.nhrc.net</text>
<text x="208.9" y="174.8">Pembroke, NH 03275</text>
<text x="208.9" y="176.6">603-485-2248</text>
<text x="95.1" y="184.4" transform="rotate(-90 95.1 184.4)">1</text>
<text x="98.7" y="180.1">DNP</text>
<text x="180.4" y="182.7" transform="rotate(-90 180.4 182.7)">2</text>
<text x="182.6" y="180.9">0.1uF</text>
<text x="191.1" y="184.4" transform="rotate(-90 191.1 184.4)">1</text>
<text x="192.9" y="181">5.1K</text>
<text x="207.1" y="180.1">Title</text>
<text x="207.1" y="185.5">Size</text>
<text x="214.2" y="185.5">Document Number</text>
<text x="265.8" y="185.5">Rev</text>
<text x="207.1" y="190.8">Date:</text>
<text x="208.9" y="187.3">B</text>
<text x="214.2" y="187.3">NHRC-DAD2</text>
<text x="214.2" y="190.8">Sunday, April 29, 2012</text>
<text x="242.7" y="190.8">Sheet</text>
<text x="251.6" y="190.8">1</text>
<text x="256.9" y="190.8">of</text>
<text x="262.2" y="190.8">1</text>
<text x="267.6" y="187.3">B</text>
</g>
<g font-size="1.3">
<text x="31.1" y="21.8">5</text>
<text x="84.4" y="21.8">4</text>
<text x="137.8" y="21.8">3</text>
<text x="191.1" y="21.8">2</text>
<text x="244.5" y="21.8">1</text>
<text x="3.1" y="44.5">D</text>
<text x="271.6" y="44.5">D</text>
<text x="3.1" y="86.7">C</text>
<text x="271.6" y="86.7">C</text>
<text x="3.1" y="129">B</text>
<text x="271.6" y="129">B</text>
<text x="3.1" y="171.2">A</text>
<text x="271.6" y="171.2">A</text>
<text x="31.1" y="192.5">5</text>
<text x="84.4" y="192.5">4</text>
<text x="137.8" y="192.5">3</text>
<text x="191.1" y="192.5">2</text>
<text x="244.5" y="192.5">1</text>
</g>
</svg>
